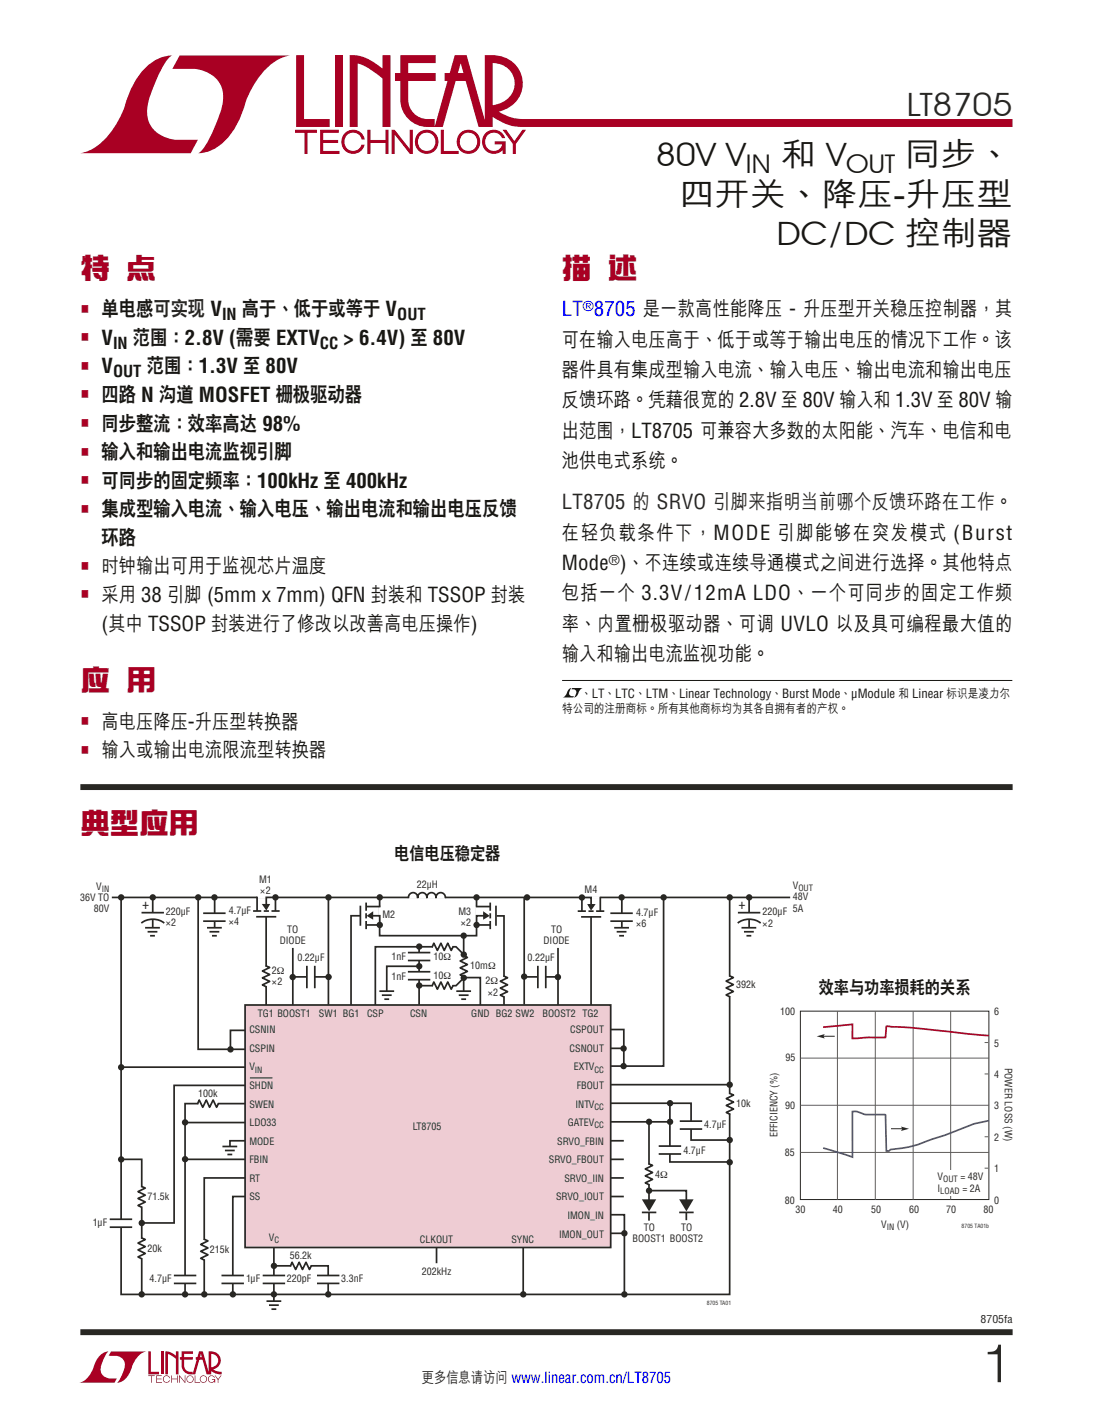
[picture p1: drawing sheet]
<svg xmlns="http://www.w3.org/2000/svg" width="216mm" height="279mm" viewBox="0 0 216 279" stroke-linecap="round" stroke-linejoin="round" font-family="sans-serif">
<g fill="#a90023">
<path d="M29.3 266.8h.5v4.1h1.6v.5h-2.1z"/>
<path d="M20 267.4l.5-.3 1-.2a5.1 5.1 0 0 0-1.6 4 2.58 2.58 0 0 0 3.2 1.3l-.5 .8h-7a4.9 4.9 0 0 0 3.1-3.8l.4-.7z"/>
<path d="M21.9 266.9h7a4.9 4.9 0 0 0-3.1 3.7 3.2 3.2 0 0 1-2.7 2.4 5.1 5.1 0 0 0 1.5-4.1 2.58 2.58 0 0 0-3.1-1.2z"/>
<path d="M31.8 266.8h.5v4.6h-.5z"/>
<path d="M32.7 266.8l1 .2 1 .7v-.9h.5v4.6h-.5v-3.1l-1.5-.9v4h-.5z"/>
<path d="M29.3 271.6h1.3v.1h-.6v1.3h-.2v-1.3h-.5z"/>
<path d="M30.8 271.6h1.2v.1h-1v.5h.9v.2h-.9v.5h1v.1h-1.2z"/>
<path d="M33.8 271.6h.2v.6h1v-.6h.1v1.4h-.1v-.6h-1v.6h-.2z"/>
<path d="M35.4 271.6h.1l1 1.2v-1.2h.1v1.4l-1.1-1.2v1.2h-.1z"/>
<path d="M38.5 271.6h.1v1.3h.9v.1h-1z"/>
<path d="M42.4 271.6h.1l.6 .7 .5-.7h.2l-.7 .8v.6h-.1v-.6z"/>
<path d="M35.9 266.8h2.2v.5h-1.7v.7h1.7v.5h-1.7v1.1a1.32 1.32 0 0 0 1.6 1.3v.5l1.3-4.6h.8l1.1 4.1v-4.1a1.84 1.84 0 0 1 2.3 1.4 1.84 1.84 0 0 1-1.4 2.2l.7 .4 1 .1v.5l-1.2-.2-1.1-.6v-.6a1.34 1.34 0 0 0 1.6-1.2 1.34 1.34 0 0 0-1.4-1.5v4.1h-.9l-.8-2.9h-1.3v-.5h1.2l-.2-.7-1.1 4.1a2.06 2.06 0 0 1-2.7-1.3v-1.6h-.4v-.5h.4z"/>
<path d="M37 271.8a.72 .72 0 0 1 1.2 .1 .72 .72 0 0 1-.4 1.1 .72 .72 0 0 1-1-.7h.2a.59 .59 0 0 0 .8 .5 .59 .59 0 0 0 .2-.9 .59 .59 0 0 0-1 .2v.2h-.2z"/>
<path d="M39.7 271.8a.72 .72 0 0 1 1.1 .1 .72 .72 0 0 1-.4 1.1 .72 .72 0 0 1-.9-.7h.1a.59 .59 0 0 0 .8 .5 .59 .59 0 0 0 .2-.9 .59 .59 0 0 0-1 .2v.2h-.1z"/>
<path d="M41.3 271.8a.72 .72 0 0 1 1.2 .2h-.2a.59 .59 0 0 0-.9-.1 .59 .59 0 0 0 .1 .9 .59 .59 0 0 0 .9-.4h-.5v-.1h.6v.7h-.1v-.3a.73 .73 0 0 1-1.1 .2 .73 .73 0 0 1 0-1.1z"/>
<path d="M32.4 271.8a.71 .71 0 0 1 1.2 .3h-.1a.59 .59 0 0 0-.9-.3 .59 .59 0 0 0-.1 1 .59 .59 0 0 0 .9-.3h.2a.73 .73 0 0 1-1.1 .4 .73 .73 0 0 1-.1-1.1z"/>
</g>
<path d="M15.9 24.4h184.1M15.9 263h184.1" fill="none" stroke="#282723" stroke-width="1.2" stroke-linecap="butt"/>
<path d="M11.3 23.4h191.2v2h-191.2z" fill-rule="evenodd" fill="#fff"/>
<g fill="#a90023">
<path d="M58.5 10.9h1.6v12.6h5v1.6h-6.6z"/>
<path d="M28.7 13.4a7.6 7.6 0 0 1 5.3-2.5l-.7 .6a23.6 23.6 0 0 0-4.1 9.1 5.7 5.7 0 0 0 5.5 7h4.4l-1.4 2.7h-21.9a10.8 10.8 0 0 0 7-5.5l.5-1a17.4 17.4 0 0 0 1.8-4.3 16.2 16.2 0 0 1 3.6-6.1z"/>
<path d="M35.5 10.9l21.8 .1a10.8 10.8 0 0 0-7 5.4l-.5 1a17.4 17.4 0 0 0-1.7 4.3 12.9 12.9 0 0 1-6.3 7.9 6.6 6.6 0 0 1-2.7 .7l.7-.6a23.6 23.6 0 0 0 4.1-9.1 5.7 5.7 0 0 0-5.4-7h-4.5z"/>
<path d="M66.3 10.9h1.5v14.2h-1.5z"/>
<path d="M69.1 10.9a9 9 0 0 1 6.5 2.7v-2.7h1.5v14.2h-1.5v-9.6a14.6 14.6 0 0 0-5-3v12.6h-1.5z"/>
<path d="M58.4 25.7h4.1v.4h-1.9v4.2h-.4v-4.2h-1.8z"/>
</g>
<path d="M58.4 25.7h4.1v.4h-1.9v4.2h-.4v-4.2h-1.8z" fill="none" stroke="#a90023" stroke-width=".2"/>
<path d="M63.3 25.7h3.5v.4h-3.1v1.6h3v.4h-3v1.8h3.3v.4h-3.7z" fill="#a90023"/>
<path d="M63.3 25.7h3.5v.4h-3.1v1.6h3v.4h-3v1.8h3.3v.4h-3.7z" fill="none" stroke="#a90023" stroke-width=".2"/>
<path d="M72.7 25.7h.4v2h3.1v-2h.5v4.6h-.5v-2.2h-3.1v2.2h-.4z" fill="#a90023"/>
<path d="M72.7 25.7h.4v2h3.1v-2h.5v4.6h-.5v-2.2h-3.1v2.2h-.4z" fill="none" stroke="#a90023" stroke-width=".2"/>
<path d="M77.4 25.7h.5l3.1 4v-4h.4v4.6h-.4l-3.1-4v4h-.5z" fill="#a90023"/>
<path d="M77.4 25.7h.5l3.1 4v-4h.4v4.6h-.4l-3.1-4v4h-.5z" fill="none" stroke="#a90023" stroke-width=".2"/>
<path d="M87.2 25.7h.4v4.2h2.9v.4h-3.3z" fill="#a90023"/>
<path d="M87.2 25.7h.4v4.2h2.9v.4h-3.3z" fill="none" stroke="#a90023" stroke-width=".2"/>
<path d="M99.5 25.7h.4l1.7 2.3 1.7-2.3h.4l-1.9 2.7v1.9h-.4v-1.9z" fill="#a90023"/>
<path d="M99.5 25.7h.4l1.7 2.3 1.7-2.3h.4l-1.9 2.7v1.9h-.4v-1.9z" fill="none" stroke="#a90023" stroke-width=".2"/>
<path d="M79.1 10.9h7v1.6h-5.5v1.9h5.5v1.6h-5.5v3.7a3.8 3.8 0 0 0 3.9 3.8h1.4v1.5l3.9-14.1h2.4l3.6 12.8v-12.8a7.5 7.5 0 0 1 5.8 1.6 5.6 5.6 0 0 1 1.4 5.7 5.6 5.6 0 0 1-4.5 3.9 9.9 9.9 0 0 0 6.7 1.4h94.8v1.6h-94.7a11.2 11.2 0 0 1-6.6-1.2l-1.9-1.2v-1.9a4.5 4.5 0 0 0 4.7-5.3 4.2 4.2 0 0 0-4.2-3.1v12.7h-2.8l-2.5-9.1h-4.2v-1.6h3.8l-.6-1.9-3.5 12.6a9.2 9.2 0 0 1-5.5-.6 5.4 5.4 0 0 1-2.9-4.8v-3.7h-1.1v-1.6h1.1z" fill="#a90023"/>
<g fill="#a90023" stroke="#a90023" stroke-width=".2">
<path d="M82.7 26.4a2.25 2.25 0 0 1 3.4 .2 2.25 2.25 0 0 1-.8 3.4 2.25 2.25 0 0 1-3.2-1.4v-.6h.4a1.86 1.86 0 0 0 2.3 1.8 1.86 1.86 0 0 0 1.1-2.8 1.83 1.83 0 0 0-2.1-.8 1.83 1.83 0 0 0-1.3 1.8h-.4v-.6z"/>
<path d="M90.9 26.4a2.25 2.25 0 0 1 3.5 .2 2.25 2.25 0 0 1-.9 3.4 2.25 2.25 0 0 1-3.1-1.4l-.1-.6h.4a1.86 1.86 0 0 0 2.4 1.8 1.86 1.86 0 0 0 1-2.8 1.82 1.82 0 0 0-2.1-.8 1.82 1.82 0 0 0-1.3 1.8h-.4l.1-.6z"/>
</g>
<path d="M95.9 26.4a2.24 2.24 0 0 1 3.7 .8h-.4a1.85 1.85 0 0 0-2.8-.7 1.85 1.85 0 0 0 0 2.9 1.85 1.85 0 0 0 2.8-.5l.1-.5h-1.5v-.4h2v2.3h-.4v-1a2.28 2.28 0 0 1-3.3 .4 2.28 2.28 0 0 1-.2-3.3z" fill="#a90023"/>
<path d="M95.9 26.4a2.24 2.24 0 0 1 3.7 .8h-.4a1.85 1.85 0 0 0-2.8-.7 1.85 1.85 0 0 0 0 2.9 1.85 1.85 0 0 0 2.8-.5l.1-.5h-1.5v-.4h2v2.3h-.4v-1a2.28 2.28 0 0 1-3.3 .4 2.28 2.28 0 0 1-.2-3.3z" fill="none" stroke="#a90023" stroke-width=".2"/>
<path d="M68.1 26.4a2.23 2.23 0 0 1 3.8 1h-.4a1.88 1.88 0 0 0-2.8-1 1.88 1.88 0 0 0-.3 2.9 1.82 1.82 0 0 0 3.1-.6h.4a2.27 2.27 0 0 1-3.4 1.2 2.27 2.27 0 0 1-.4-3.5z" fill="#a90023"/>
<path d="M68.1 26.4a2.23 2.23 0 0 1 3.8 1h-.4a1.88 1.88 0 0 0-2.8-1 1.88 1.88 0 0 0-.3 2.9 1.82 1.82 0 0 0 3.1-.6h.4a2.27 2.27 0 0 1-3.4 1.2 2.27 2.27 0 0 1-.4-3.5z" fill="none" stroke="#a90023" stroke-width=".2"/>
<path d="M15.9 155.4h184.1" fill="none" stroke="#282723" stroke-width="1.2" stroke-linecap="butt"/>
<g fill="none" stroke="#282723" stroke-width=".34">
<path d="M64.9 177.2v21.2M52.6 181v17.4M57.8 192.9h7.6M57.8 187.2v11.2M60.6 190.7v4.4M62.2 190.7v4.4M71.2 180.8h-1.9v17.6M74.9 195.7h3M75.4 196.5h2M75.9 197.3h1M82.3 190.8h-5.9v5.1M90.1 195.7h2.9"/>
<path d="M90.6 196.5h2M91.1 197.3h1M91.6 184.8v11M116.8 181v17.4M119.5 207h3.7M43.9 226.4h3M44.4 227.2h2M44.9 228h1M128.5 235.1h7.1v5.8"/>
</g>
<path d="M60.6 192.9h1.6M76.4 195.7v1.8M91.6 195.7v1.8M45.4 226.4v1.8" fill="none" stroke="#fff" stroke-width=".85" stroke-linecap="butt"/>
<path d="M48.4 198.4h72.2v47.9h-72.2z" fill="#eeccd3"/>
<path d="M48.4 198.4h72.2v47.9h-72.2zM82.8 187v11.4M91.5 188.7l.8 .3-1.4 .8 1.4 .6-1.4 .7 1.4 .7-1.4 .7 .8 .4M91.8 188.7l-1.7-1.8h-16v11.5M91.8 192.9l-1.7 1.7h-7.3" fill="none" stroke="#282723" stroke-width=".34"/>
<path d="M91.6 188.9v3.8" fill="none" stroke="#fff" stroke-width=".56"/>
<g fill="#282723">
<circle cx="91.6" cy="193.1" r=".63"/>
<circle cx="91.6" cy="188.5" r=".63"/>
<circle cx="57.8" cy="192.9" r=".63"/>
<circle cx="45.5" cy="207.2" r=".63"/>
</g>
<path d="M110.2 187.2v11.2" fill="none" stroke="#282723" stroke-width=".34"/>
<g fill="#282723">
<circle cx="110.2" cy="192.9" r=".63"/>
<circle cx="132.4" cy="217.8" r=".63"/>
<circle cx="132.4" cy="221.5" r=".63"/>
<circle cx="128.2" cy="221.5" r=".63"/>
<circle cx="128.2" cy="235.1" r=".63"/>
<circle cx="123.2" cy="210.5" r=".63"/>
<circle cx="123.2" cy="207" r=".63"/>
<circle cx="123.3" cy="243.5" r=".63"/>
<circle cx="123.3" cy="255.6" r=".63"/>
<circle cx="144.1" cy="214.2" r=".63"/>
<circle cx="144.1" cy="225.1" r=".63"/>
<circle cx="144.1" cy="229.5" r=".63"/>
<circle cx="64.9" cy="192.9" r=".63"/>
</g>
<path d="M103.5 177.3v21.1M103.7 192.9h6.5" fill="none" stroke="#282723" stroke-width=".34"/>
<g fill="#282723">
<circle cx="103.5" cy="192.8" r=".63"/>
<circle cx="91.6" cy="184.8" r=".63"/>
<circle cx="82.8" cy="194.6" r=".63"/>
<circle cx="82.8" cy="190.8" r=".63"/>
<circle cx="82.8" cy="186.9" r=".63"/>
<circle cx="94.1" cy="177.2" r=".63"/>
<circle cx="104.1" cy="177.2" r=".63"/>
<circle cx="131.1" cy="177.2" r=".63"/>
<circle cx="144.1" cy="177.2" r=".63"/>
<circle cx="75" cy="177.2" r=".63"/>
<circle cx="64.9" cy="177.2" r=".63"/>
</g>
<path d="M71.2 178.8v4M72.3 178.2v1.6M72.3 179h2.9M94.1 177.2v7.6h-19.1v-7.6M72.3 180.3v1M72.3 182.6h2.9M73.1 180.8h1.9v1.8M91.6 193h3.3v5.5" fill="none" stroke="#282723" stroke-width=".34"/>
<path d="M75 179v3.6" fill="none" stroke="#fff" stroke-width=".56"/>
<circle cx="75" cy="182.6" r=".63" fill="#282723"/>
<path d="M72.3 181.9v1.6" fill="none" stroke="#282723" stroke-width=".34"/>
<path d="M72.8 180.8l.7-.5v1z" fill="#282723"/>
<path d="M72.8 180.8l.7-.5v1z" fill="none" stroke="#282723" stroke-width=".39"/>
<path d="M94.1 179v3.6" fill="none" stroke="#fff" stroke-width=".56"/>
<path d="M94 179h2.8M96.8 178.2v1.6M98 178.8v4M94 182.6h2.8M96 180.8h-1.9v1.8M96.8 180.3v1" fill="none" stroke="#282723" stroke-width=".34"/>
<circle cx="94.1" cy="182.6" r=".63" fill="#282723"/>
<path d="M96.8 181.9v1.6" fill="none" stroke="#282723" stroke-width=".34"/>
<path d="M95.6 180.3l.8 .5-.8 .5z" fill="#282723"/>
<path d="M95.6 180.3l.8 .5-.8 .5z" fill="none" stroke="#282723" stroke-width=".39"/>
<path d="M22.1 177.2h134M50 179.9h1.6M50.8 177.1v2.8M52.1 179.9h1M54.4 177.2h-1.8v1.9M54.4 177v2.9M50.6 181h4M98.1 180.8h1.5v17.6" fill="none" stroke="#282723" stroke-width=".34"/>
<path d="M50.8 177.2h3.6" fill="none" stroke="#fff" stroke-width=".56"/>
<circle cx="54.4" cy="177.2" r=".63" fill="#282723"/>
<path d="M53.6 179.9h1.6" fill="none" stroke="#282723" stroke-width=".34"/>
<path d="M52.1 178.7h.9l-.4 .7z" fill="#282723"/>
<path d="M52.1 178.7h.9l-.4 .7z" fill="none" stroke="#282723" stroke-width=".39"/>
<path d="M80.7 177.2h7.2M114.9 177.2h3.7" fill="none" stroke="#fff" stroke-width=".56"/>
<path d="M80.7 177.3a.93 .93 0 0 1 .9-1 .93 .93 0 0 1 .9 1 .92 .92 0 0 1 .9-1 .92 .92 0 0 1 .9 1 .92 .92 0 0 1 .9-1 .92 .92 0 0 1 .9 1 .93 .93 0 0 1 1-1 .93 .93 0 0 1 .9 1M114.9 177.1v2.8M114.9 177.2h1.9v1.9M116.2 179.9h1.1M117.8 179.9h1.6M118.6 177.1v2.8M114.8 181h4" fill="none" stroke="#282723" stroke-width=".34"/>
<circle cx="114.9" cy="177.2" r=".63" fill="#282723"/>
<path d="M114.1 179.9h1.6" fill="none" stroke="#282723" stroke-width=".34"/>
<path d="M116.3 178.7h1l-.5 .8z" fill="#282723"/>
<path d="M116.3 178.7h1l-.5 .8z" fill="none" stroke="#282723" stroke-width=".39"/>
<path d="M42.4 183.2v1.8" fill="none" stroke="#fff" stroke-width=".85" stroke-linecap="butt"/>
<path d="M40.9 183.2h2.9M41.4 184h1.9M41.9 184.8h.9" fill="none" stroke="#282723" stroke-width=".34"/>
<g fill="#282723">
<circle cx="42.4" cy="177.2" r=".63"/>
<circle cx="39.1" cy="177.2" r=".63"/>
<circle cx="30.2" cy="177.2" r=".63"/>
<circle cx="23.9" cy="177.2" r=".63"/>
</g>
<path d="M30.2 177.2v6M42.4 177.2v6M28.7 183.2h2.9M29.2 184h1.9M29.6 184.8h1M40.1 180.3h4.5M40.1 181.9h4.5M121.3 183.2h2.9M121.8 184h1.9M122.3 184.8h1" fill="none" stroke="#282723" stroke-width=".34"/>
<path d="M30.1 183.2v1.8M42.4 180.3v1.6M122.8 183.2v1.8" fill="none" stroke="#fff" stroke-width=".85" stroke-linecap="butt"/>
<circle cx="122.8" cy="177.2" r=".63" fill="#282723"/>
<g fill="none" stroke="#282723" stroke-width=".34">
<path d="M23.9 177.2v78.4h120.2v-41.4M122.8 177.2v6M131.1 177.2v33.3h-10.5M144.1 177.2v37h-23.5M120.6 180.3h4.4M120.6 181.9h4.4M144.1 192.7l.8 .3-1.5 .7 1.5 .7-1.5 .7 1.5 .7-1.5 .7 .8 .3M120.6 217.8h15.9v7.3h7.6M144.1 215.9l.8 .3-1.4 .7 1.4 .7-1.4 .7 1.4 .7-1.4 .7 .7 .3M120.6 239.9h2.7v15.3M120.6 221.5h11.3M134.3 221.4h4.4"/>
<path d="M134.3 222.9h4.4M51.9 251.9h4.4M51.9 253.4h4.4M54.1 249.9h10.7v5.7M54.1 246.3v10.9M61.5 249.9l-.4 .8-.7-1.5-.7 1.5-.6-1.5-.7 1.5-.7-1.5-.4 .9M120.6 243.5h2.4"/>
</g>
<path d="M122.8 180.3v1.6M144.1 192.8v3.9M144.2 216v3.9M136.5 221.4v1.5M54.1 251.9v1.5M57.5 250h3.9" fill="none" stroke="#fff" stroke-width=".85" stroke-linecap="butt"/>
<g fill="#282723">
<circle cx="54.1" cy="250" r=".63"/>
<circle cx="54.1" cy="255.6" r=".63"/>
</g>
<path d="M120.6 203.3h2.6v7.4M120.6 225.3h2.6M120.6 228.9h2.6M120.6 232.6h2.6M120.6 236.3h2.6M86.2 246.3v3.1M103.3 246.3v9.3" fill="none" stroke="#282723" stroke-width=".34"/>
<g fill="#282723">
<circle cx="103.4" cy="255.6" r=".63"/>
<circle cx="46" cy="255.6" r=".63"/>
<circle cx="40.4" cy="255.6" r=".63"/>
<circle cx="36.6" cy="255.6" r=".63"/>
<circle cx="36.6" cy="228.9" r=".63"/>
<circle cx="28" cy="255.6" r=".63"/>
<circle cx="28" cy="241.5" r=".63"/>
<circle cx="23.9" cy="228.9" r=".63"/>
<circle cx="23.9" cy="210.7" r=".63"/>
<circle cx="64.8" cy="255.6" r=".63"/>
</g>
<path d="M64.8 251.9v1.5" fill="none" stroke="#fff" stroke-width=".85" stroke-linecap="butt"/>
<path d="M39.1 177.2v30h9.3M23.9 210.7h24.5M48.4 217.9h-11.8v37.5M36.7 228.9h11.7M48.4 225.3h-3v1.1M62.6 251.9h4.4M62.6 253.4h4.4" fill="none" stroke="#282723" stroke-width=".34"/>
<circle cx="36.6" cy="221.6" r=".63" fill="#282723"/>
<g fill="none" stroke="#282723" stroke-width=".34">
<path d="M27.9 182.3a3.7 3.7 0 0 1 4.5 0M28 180.2h4.4M52.5 190.7l.8 .3-1.5 .7 1.5 .7-1.5 .7 1.5 .7-1.5 .7 .8 .4M99.4 192.7l.9 .4-1.5 .7 1.5 .7-1.5 .6 1.5 .7-1.5 .7 .8 .4M106.2 190.7v4.4M107.8 190.7v4.4M48.4 214.3h-14v27.2h-6.4M48.4 203.5h-2.9v3.7M23.9 228.9h4.1v26.7M27.9 234.2l.8 .4-1.4 .7 1.4 .7-1.4 .6 1.4 .7-1.4 .7 .7 .4M36.7 221.7h11.7M48.4 232.6h-8.1v23"/>
<path d="M48.4 236.3h-2.4v19.3M21.7 240.8h4.4M21.7 242.3h4.4M27.9 244.4l.8 .3-1.4 .8 1.4 .6-1.4 .7 1.4 .7-1.4 .7 .7 .4M34.3 251.9h4.5M34.3 253.4h4.5M40.3 244.7l.8 .3-1.5 .7 1.5 .7-1.5 .7 1.5 .7-1.5 .7 .8 .3M43.8 251.9h4.4M43.8 253.4h4.4"/>
</g>
<path d="M30.2 180.2v1.3M52.6 190.9v3.8M99.5 192.9v3.8M106.3 192.9h1.5M28 234.4v3.9M23.9 240.8v1.5M28 244.6v3.8M36.6 251.9v1.5M40.4 244.8v3.9M46 251.9v1.5" fill="none" stroke="#fff" stroke-width=".85" stroke-linecap="butt"/>
<circle cx="148" cy="177.2" r=".63" fill="#282723"/>
<path d="M147.9 183.2v1.8M148 180.2v1.3M128.2 237.7v1.7M54.1 256.9v1.8" fill="none" stroke="#fff" stroke-width=".85" stroke-linecap="butt"/>
<path d="M148 177.2v6M145.7 182.3a3.7 3.7 0 0 1 4.6 0M145.8 180.2h4.4M146.5 183.2h2.9M147 184h1.9M147.5 184.8h.9M132.3 218.1v11.3h11.8M128.2 221.8v19.2M52.6 256.9h3M53.1 257.7h2M53.6 258.5h1" fill="none" stroke="#282723" stroke-width=".34"/>
<path d="M126.8 236.8h2.8l-1.4 2.4z" fill="#282723"/>
<path d="M129.6 239.4h-2.8" fill="none" stroke="#282723" stroke-width=".34"/>
<path d="M135.6 237.7v1.7" fill="none" stroke="#fff" stroke-width=".85" stroke-linecap="butt"/>
<path d="M134.2 236.8h2.8l-1.4 2.4z" fill="#282723"/>
<path d="M80.6 189.7h4.4M80.6 188.1h4.4M80.6 193.4h4.4M80.6 191.9h4.4M89.5 194.6l-.4 .7-.7-1.4-.7 1.4-.6-1.4-.7 1.4-.7-1.4-.4 .8M89.5 186.9l-.4 .8-.7-1.5-.7 1.5-.6-1.5-.7 1.5-.7-1.5-.4 .9M43.2 217.9l-.4 .7-.7-1.4-.7 1.4-.7-1.4-.6 1.4-.8-1.4-.3 .8M128.1 229.8l.8 .3-1.4 .7 1.4 .7-1.4 .7 1.4 .7-1.4 .7 .7 .3M130.1 226.3h4.4M130.1 227.9h4.4M137 239.4h-2.8" fill="none" stroke="#282723" stroke-width=".34"/>
<path d="M82.8 188.1v1.5M82.8 191.9v1.5M85.5 194.6h3.9M85.5 187h3.9M39.2 217.9h3.8M128.2 229.9v3.9M132.3 226.3v1.6" fill="none" stroke="#fff" stroke-width=".85" stroke-linecap="butt"/>
<path d="M158.1 199.7h37.2v37.2h-37.2z" fill="none" stroke="#282723" stroke-width=".2"/>
<path d="M165.4 199.7v37.2M172.9 199.7v37.2M180.4 199.7v37.2M187.8 199.7v37.2M158.1 218.2h37.3M158.1 208.9h37.3M158.1 227.6h37.3" fill="none" stroke="#5d5d5c" stroke-width=".2"/>
<path d="M184.8 231h9.8v5.2h-9.8z" fill="#fff"/>
<path d="M162.6 202.8l5.8-.5v2.7l2.6-.1h3.9l.3-2.3 5.4 .4 14.7 1.5" fill="none" stroke="#950031" stroke-width=".34"/>
<path d="M195.3 221.3a30.6 30.6 0 0 0-7.8 2.5l-2 .7a39.5 39.5 0 0 1-7.6 2.3h-.7a2.27 2.27 0 0 0-1.7 .5h-.4l-.2-7.2-4.3-.1a4.1 4.1 0 0 0-2.2-.5v9l-5.8-1.8" fill="none" stroke="#3e4e98" stroke-width=".34"/>
<path d="M162.4 204.6h2.5" fill="none" stroke="#282723" stroke-width=".2"/>
<path d="M161.3 204.6l1.6-.4-.2 .4 .2 .5z" fill="#282723"/>
<path d="M176 222.9h2.4" fill="none" stroke="#282723" stroke-width=".2"/>
<path d="M178 222.4l1.6 .5-1.6 .4 .2-.4z" fill="#282723"/>
<path d="M194.5 205.9h.7M194.5 212.1h.7M194.5 224.5h.7M194.5 230.7h.7" fill="none" stroke="#5d5d5c" stroke-width=".2"/>
<path d="M49.4 212.8h4.4" fill="none" stroke="#181713" stroke-width=".2"/>
<g fill="#181713">
<path d="M112.4 136.1l.5-.2h-.1a1.26 1.26 0 0 0-.2 1.4l.8 .2-.2 .2h-2.1l.6-.3z"/>
<path d="M113 135.9h2.1l-.5 .3-.3 .5a1.11 1.11 0 0 1-.9 1h.1a1.26 1.26 0 0 0 .2-1.4l-.8-.2z"/>
</g>
<path d="M111 134.4h89" fill="none" stroke="#181713" stroke-width=".2"/>
<text font-size="10.6" fill="#282723" x="194.1" y="272.9">1</text>
<text font-size="6.3" fill="#282723" x="179.1" y="22.8">LT8705</text>
<g font-size="6.3" fill="#181713">
<text x="129.5" y="32.8">80V V</text>
<text x="154.2" y="32.8">和 V</text>
<text x="178.8" y="32.8">同步、</text>
<text x="134.1" y="40.6">四開關、降壓-升壓型</text>
<text x="153.5" y="48.4">DC/DC 控制器</text>
</g>
<g font-size="5.8" fill="#a90023">
<text x="15.9" y="55">特 點</text>
<text x="111" y="55">描 述</text>
<text x="15.9" y="136.5">應 用</text>
<text x="15.9" y="164.7">典型應用</text>
</g>
<g font-size="5.1" fill="#181713">
<text x="147.4" y="34.1">IN</text>
<text x="167.2" y="34.1">OUT</text>
</g>
<g font-size="4" fill="#181713">
<text x="20" y="62.4">單電感可實現 V</text>
<text x="47.8" y="62.4">高於、低於或等於 V</text>
<text x="20" y="68.1">V</text>
<text x="26.3" y="68.1">範圍：2.8V (需要 EXTV</text>
<text x="67.9" y="68.1">&gt; 6.4V) 至 80V</text>
<text x="111" y="68.4">可在輸入電壓高於、低於或等於輸出電壓的情況下工作。該</text>
<text x="20" y="73.7">V</text>
<text x="29" y="73.7">範圍：1.3V 至 80V</text>
<text x="111" y="74.4">器件具有集成型輸入電流、輸入電壓、輸出電流和輸出電壓</text>
<text x="20" y="79.4">四路 N 溝道 MOSFET 柵極驅動器</text>
<text x="111" y="80.4">反饋環路。憑藉很寬的 2.8V 至 80V 輸入和 1.3V 至 80V 輸</text>
<text x="20" y="85">同步整流：效率高達 98%</text>
<text x="111" y="86.4">出範圍，LT8705 可兼容大多數的太陽能、汽車、電信和電</text>
<text x="20" y="90.7">輸入和輸出電流監視引腳</text>
<text x="111" y="92.4">池供電式系統。</text>
<text x="20" y="96.3">可同步的固定頻率：100kHz 至 400kHz</text>
<text x="20" y="101.9">集成型輸入電流、輸入電壓、輸出電流和輸出電壓反饋</text>
<text x="20" y="107.6">環路</text>
<text x="111" y="106.5">在輕負載條件下，MODE 引腳能夠在突發模式 (Burst</text>
<text x="20" y="113.2">時鐘輸出可用於監視芯片溫度</text>
<text x="111" y="112.5">Mode )、不連續或連續導通模式之間進行選擇。其他特點</text>
<text x="20" y="118.9">採用 38 引腳 (5mm x 7mm) QFN 封裝和 TSSOP 封裝</text>
<text x="111" y="118.5">包括一個 3.3V/12mA LDO、一個可同步的固定工作頻</text>
<text x="20" y="124.5">(其中 TSSOP 封裝進行了修改以改善高電壓操作)</text>
<text x="111" y="124.5">率、內置柵極驅動器、可調 UVLO 以及具可編程最大值的</text>
<text x="111" y="130.5">輸入和輸出電流監視功能。</text>
<text x="20" y="143.9">高電壓降壓-升壓型轉換器</text>
<text x="20" y="149.6">輸入或輸出電流限流型轉換器</text>
</g>
<text font-size="4" fill="#00f" x="111" y="62.4">LT 8705 是一款高性能降壓 - 升壓型開關穩壓控制器，其</text>
<text font-size="4" fill="#282723" x="111" y="100.5">LT8705 的 SRVO 引腳來指明當前哪個反饋環路在工作。</text>
<g font-size="3.5" fill="#181713">
<text x="77.9" y="169.9">電信電壓穩定器</text>
<text x="161.7" y="196.2">效率與功率損耗的關係</text>
</g>
<g font-size="3.2" fill="#181713">
<text x="43.9" y="63.2">IN</text>
<text x="78.5" y="63.2">OUT</text>
<text x="22.3" y="68.9">IN</text>
<text x="63.2" y="68.9">CC</text>
<text x="22.3" y="74.5">OUT</text>
</g>
<text font-size="3" fill="#282723" x="83.3" y="273.1">更多信息請訪問 www.linear.com.cn/LT8705</text>
<g font-size="2.8" fill="#282723">
<text x="28.1" y="179.5">+</text>
<text x="145.9" y="179.5">+</text>
</g>
<text font-size="2.6" fill="#00f" x="115.1" y="61.4">®</text>
<text font-size="2.6" fill="#181713" x="120.3" y="111.5">®</text>
<g font-size="2.5" fill="#181713">
<text x="114.8" y="137.7">、LT、LTC、LTM、Linear Technology、Burst Mode、μModule 和 Linear 標識是凌力爾</text>
<text x="111" y="140.7">特公司的註冊商標。所有其他商標均為其各自擁有者的產權。</text>
</g>
<g font-size="2.1" fill="#a90023">
<text x="15.9" y="61.7">■</text>
<text x="15.9" y="67.4">■</text>
<text x="15.9" y="73">■</text>
<text x="15.9" y="78.7">■</text>
<text x="15.9" y="84.3">■</text>
<text x="15.9" y="90">■</text>
<text x="15.9" y="95.6">■</text>
<text x="15.9" y="101.2">■</text>
<text x="15.9" y="112.5">■</text>
<text x="15.9" y="118.2">■</text>
<text x="15.9" y="143.2">■</text>
<text x="15.9" y="148.9">■</text>
</g>
<text font-size="2.1" fill="#282723" x="193.7" y="261.2">8705fa</text>
<g font-size="2" fill="#282723">
<text x="15.8" y="177.9">36V TO</text>
<text x="19" y="175.7">V</text>
<text x="51.2" y="174.4">M1</text>
<text x="51.4" y="176.6">×2</text>
<text x="82.3" y="175.4">22µH</text>
<text x="115.5" y="176.2">M4</text>
<text x="156.6" y="175.5">V</text>
<text x="156.6" y="177.8">48V</text>
<text x="18.5" y="180.2">80V</text>
<text x="32.7" y="180.7">220µF</text>
<text x="32.7" y="182.9">×2</text>
<text x="45.2" y="180.4">4.7µF</text>
<text x="45.2" y="182.7">×4</text>
<text x="56.7" y="184.2">TO</text>
<text x="75.5" y="181.3">M2</text>
<text x="90.6" y="180.7">M3</text>
<text x="91" y="182.9">×2</text>
<text x="108.8" y="184.2">TO</text>
<text x="125.6" y="180.8">4.7µF</text>
<text x="125.6" y="183.1">×6</text>
<text x="150.6" y="180.8">220µF</text>
<text x="150.6" y="183">×2</text>
<text x="156.6" y="180">5A</text>
<text x="55.3" y="186.5">DIODE</text>
<text x="58.7" y="189.8">0.22µF</text>
<text x="77.3" y="189.6">1nF</text>
<text x="85.7" y="189.6">10Ω</text>
<text x="92.9" y="191.4">10mΩ</text>
<text x="104.2" y="189.8">0.22µF</text>
<text x="107.4" y="186.5">DIODE</text>
<text x="53.7" y="192.3">2Ω</text>
<text x="53.7" y="194.6">×2</text>
<text x="77.3" y="193.5">1nF</text>
<text x="85.7" y="193.3">10Ω</text>
<text x="95.9" y="194.3">2Ω</text>
<text x="96.4" y="196.6">×2</text>
<text x="145.4" y="195.2">392k</text>
<text x="50.9" y="200.8">TG1 BOOST1</text>
<text x="63" y="200.8">SW1 BG1</text>
<text x="72.5" y="200.8">CSP</text>
<text x="81" y="200.8">CSN</text>
<text x="93.1" y="200.8">GND BG2 SW2</text>
<text x="107.2" y="200.8">BOOST2 TG2</text>
<text x="154.1" y="200.4">100</text>
<text x="196.4" y="200.4">6</text>
<text x="49.3" y="207.7">CSPIN</text>
<text x="49.3" y="204">CSNIN</text>
<text x="112.5" y="207.7">CSNOUT</text>
<text x="112.6" y="204">CSPOUT</text>
<text x="155.2" y="209.6">95</text>
<text x="196.4" y="206.6">5</text>
<text x="49.3" y="211.4">V</text>
<text x="49.3" y="215">SHDN</text>
<text x="113.3" y="211.4">EXTV</text>
<text x="113.9" y="215">FBOUT</text>
<text x="196.4" y="212.8">4</text>
<text x="198.5" y="210.8" transform="rotate(90 198.5 210.8)">POWER LOSS (W)</text>
<text x="39.1" y="216.6">100k</text>
<text x="49.3" y="218.7">SWEN</text>
<text x="113.7" y="218.7">INTV</text>
<text x="145.4" y="218.6">10k</text>
<text x="155.1" y="218.9">90</text>
<text x="196.4" y="219.1">3</text>
<text x="49.3" y="222.4">LDO33</text>
<text x="49.3" y="226">MODE</text>
<text x="81.5" y="223.1">LT8705</text>
<text x="110.1" y="226">SRVO_FBIN</text>
<text x="112.2" y="222.4">GATEV</text>
<text x="135" y="227.8">4.7µF</text>
<text x="139.1" y="222.7">4.7µF</text>
<text x="153.6" y="224.6" transform="rotate(-90 153.6 224.6)">EFFICIENCY (%)</text>
<text x="196.4" y="225.3">2</text>
<text x="49.3" y="229.7">FBIN</text>
<text x="49.3" y="233.4">RT</text>
<text x="108.4" y="229.7">SRVO_FBOUT</text>
<text x="111.5" y="233.4">SRVO_IIN</text>
<text x="129.4" y="232.5">4Ω</text>
<text x="155.1" y="228.2">85</text>
<text x="185.2" y="233">V</text>
<text x="189.7" y="233">= 48V</text>
<text x="196.4" y="231.5">1</text>
<text x="29.1" y="237">71.5k</text>
<text x="49.3" y="237">SS</text>
<text x="109.8" y="237">SRVO_IOUT</text>
<text x="155.1" y="237.7">80</text>
<text x="157.1" y="239.5">30</text>
<text x="164.5" y="239.5">40</text>
<text x="172.1" y="239.5">50</text>
<text x="179.6" y="239.5">60</text>
<text x="185.2" y="235.3">I</text>
<text x="186.9" y="239.5">70</text>
<text x="190.1" y="235.3">= 2A</text>
<text x="194.3" y="239.5">80</text>
<text x="196.4" y="237.7">0</text>
<text x="18.4" y="242.1">1µF</text>
<text x="53.1" y="245.1">V</text>
<text x="82.9" y="245.4">CLKOUT</text>
<text x="101" y="245.4">SYNC</text>
<text x="110.4" y="244.4">IMON_OUT</text>
<text x="112.1" y="240.7">IMON_IN</text>
<text x="125" y="245.3">BOOST1 BOOST2</text>
<text x="127.2" y="243">TO</text>
<text x="134.5" y="243">TO</text>
<text x="174.1" y="242.5">V</text>
<text x="177.2" y="242.5">(V)</text>
<text x="29.1" y="247.2">20k</text>
<text x="41.4" y="247.4">215k</text>
<text x="57.2" y="248.7">56.2k</text>
<text x="83.3" y="251.7">202kHz</text>
<text x="29.6" y="253.2">4.7µF</text>
<text x="48.6" y="253.2">1µF</text>
<text x="56.7" y="253.2">220pF</text>
<text x="67.4" y="253.2">3.3nF</text>
</g>
<g font-size="1.7" fill="#282723">
<text x="20.1" y="176.1">IN</text>
<text x="157.7" y="175.9">OUT</text>
<text x="50.4" y="211.8">IN</text>
<text x="117.4" y="211.8">CC</text>
<text x="117.4" y="219.1">CC</text>
<text x="117.4" y="222.8">CC</text>
<text x="186.3" y="233.4">OUT</text>
<text x="185.7" y="235.7">LOAD</text>
<text x="54.2" y="245.5">C</text>
<text x="175.2" y="242.9">IN</text>
</g>
<g font-size="1.1" fill="#282723">
<text x="189.9" y="242.5">8705 TA01b</text>
<text x="139.6" y="257.6">8705 TA01</text>
</g>
</svg>
